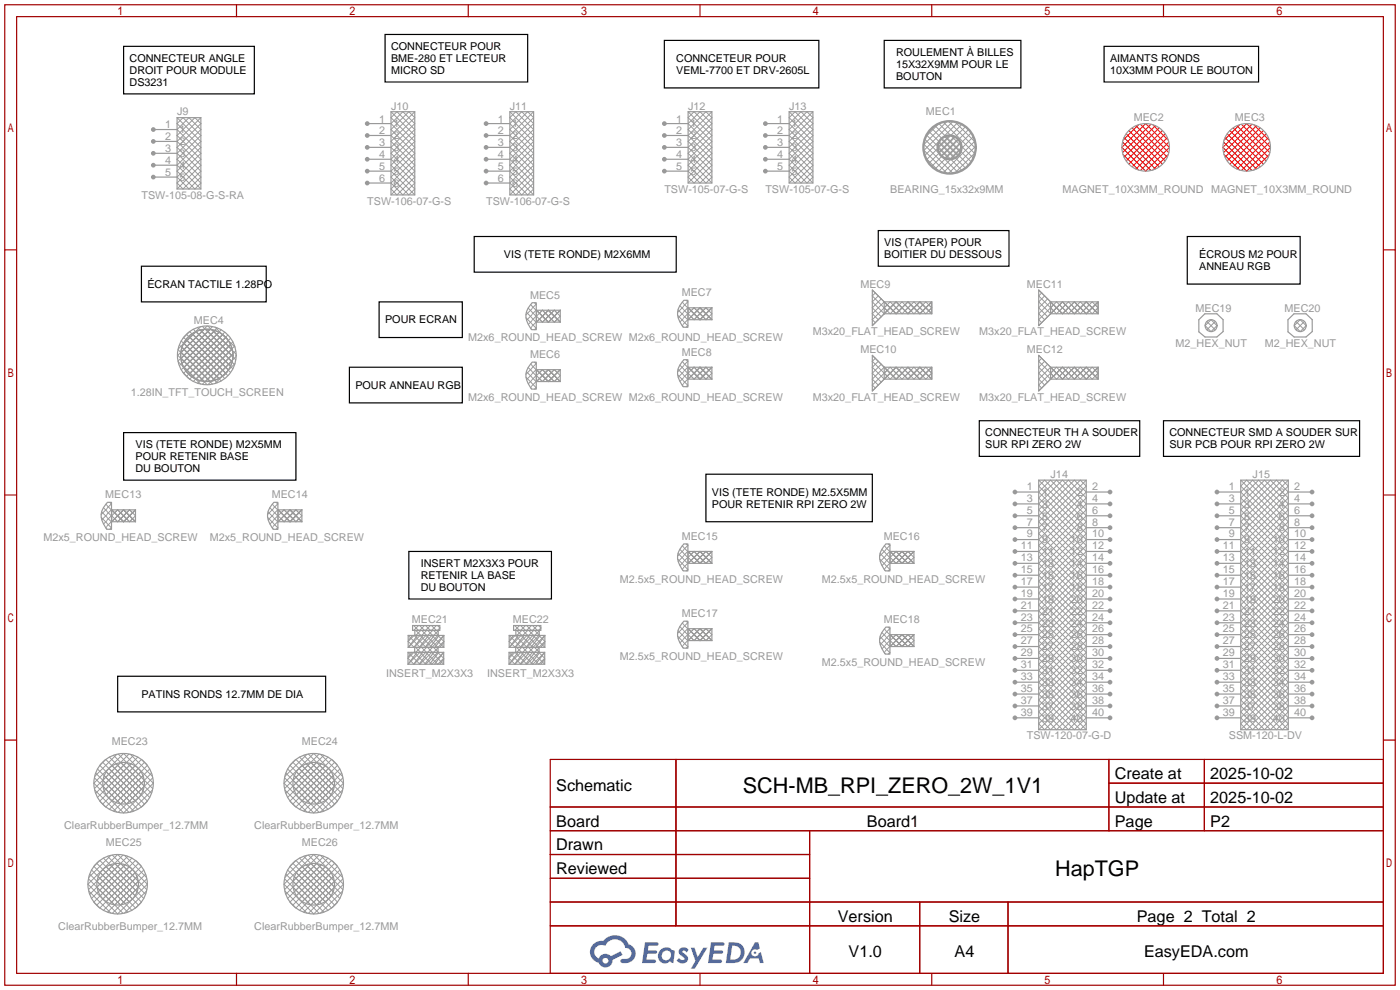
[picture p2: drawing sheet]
<svg xmlns="http://www.w3.org/2000/svg" width="299mm" height="212mm" viewBox="0 0 299 212" stroke-linecap="round" stroke-linejoin="round" font-family="sans-serif">
<g fill="#999">
<circle cx="32.8" cy="27.7" r=".51"/>
<circle cx="32.8" cy="30.2" r=".51"/>
<circle cx="32.8" cy="32.8" r=".51"/>
<circle cx="32.8" cy="35.3" r=".51"/>
<circle cx="32.8" cy="37.8" r=".51"/>
<circle cx="78.5" cy="26.4" r=".51"/>
<circle cx="78.5" cy="29" r=".51"/>
<circle cx="78.5" cy="31.5" r=".51"/>
<circle cx="78.5" cy="36.6" r=".51"/>
<circle cx="78.5" cy="34" r=".51"/>
<circle cx="78.5" cy="39.1" r=".51"/>
<circle cx="103.9" cy="26.4" r=".51"/>
<circle cx="103.9" cy="29" r=".51"/>
<circle cx="103.9" cy="31.5" r=".51"/>
<circle cx="103.9" cy="36.6" r=".51"/>
<circle cx="103.9" cy="34" r=".51"/>
<circle cx="103.9" cy="39.1" r=".51"/>
<circle cx="142" cy="26.4" r=".51"/>
<circle cx="142" cy="29" r=".51"/>
<circle cx="142" cy="31.5" r=".51"/>
<circle cx="142" cy="36.6" r=".51"/>
<circle cx="142" cy="34" r=".51"/>
<circle cx="163.6" cy="26.4" r=".51"/>
<circle cx="163.6" cy="29" r=".51"/>
<circle cx="163.6" cy="31.5" r=".51"/>
<circle cx="163.6" cy="36.6" r=".51"/>
<circle cx="163.6" cy="34" r=".51"/>
<circle cx="216.9" cy="105.2" r=".51"/>
<circle cx="237.2" cy="105.2" r=".51"/>
<circle cx="216.9" cy="107.7" r=".51"/>
<circle cx="237.2" cy="107.7" r=".51"/>
<circle cx="216.9" cy="110.2" r=".51"/>
<circle cx="237.2" cy="110.2" r=".51"/>
<circle cx="216.9" cy="112.8" r=".51"/>
<circle cx="237.2" cy="112.8" r=".51"/>
<circle cx="216.9" cy="115.3" r=".51"/>
<circle cx="237.2" cy="115.3" r=".51"/>
<circle cx="216.9" cy="117.9" r=".51"/>
<circle cx="237.2" cy="117.9" r=".51"/>
<circle cx="216.9" cy="120.4" r=".51"/>
<circle cx="237.2" cy="120.4" r=".51"/>
<circle cx="216.9" cy="122.9" r=".51"/>
<circle cx="237.2" cy="122.9" r=".51"/>
<circle cx="216.9" cy="125.5" r=".51"/>
<circle cx="237.2" cy="125.5" r=".51"/>
<circle cx="216.9" cy="128" r=".51"/>
<circle cx="237.2" cy="128" r=".51"/>
<circle cx="216.9" cy="130.6" r=".51"/>
<circle cx="237.2" cy="130.6" r=".51"/>
<circle cx="216.9" cy="133.1" r=".51"/>
<circle cx="237.2" cy="133.1" r=".51"/>
<circle cx="216.9" cy="135.6" r=".51"/>
<circle cx="237.2" cy="135.6" r=".51"/>
<circle cx="216.9" cy="138.2" r=".51"/>
<circle cx="237.2" cy="138.2" r=".51"/>
<circle cx="216.9" cy="140.7" r=".51"/>
<circle cx="237.2" cy="140.7" r=".51"/>
<circle cx="216.9" cy="143.3" r=".51"/>
<circle cx="237.2" cy="143.3" r=".51"/>
<circle cx="216.9" cy="145.8" r=".51"/>
<circle cx="237.2" cy="145.8" r=".51"/>
<circle cx="216.9" cy="148.3" r=".51"/>
<circle cx="237.2" cy="148.3" r=".51"/>
<circle cx="216.9" cy="150.9" r=".51"/>
<circle cx="237.2" cy="150.9" r=".51"/>
<circle cx="216.9" cy="153.4" r=".51"/>
<circle cx="237.2" cy="153.4" r=".51"/>
<circle cx="260.1" cy="105.2" r=".51"/>
<circle cx="280.4" cy="105.2" r=".51"/>
<circle cx="260.1" cy="107.7" r=".51"/>
<circle cx="280.4" cy="107.7" r=".51"/>
<circle cx="260.1" cy="110.2" r=".51"/>
<circle cx="280.4" cy="110.2" r=".51"/>
<circle cx="260.1" cy="112.8" r=".51"/>
<circle cx="280.4" cy="112.8" r=".51"/>
<circle cx="260.1" cy="115.3" r=".51"/>
<circle cx="280.4" cy="115.3" r=".51"/>
<circle cx="260.1" cy="117.9" r=".51"/>
<circle cx="280.4" cy="117.9" r=".51"/>
<circle cx="260.1" cy="120.4" r=".51"/>
<circle cx="280.4" cy="120.4" r=".51"/>
<circle cx="260.1" cy="122.9" r=".51"/>
<circle cx="280.4" cy="122.9" r=".51"/>
<circle cx="260.1" cy="125.5" r=".51"/>
<circle cx="280.4" cy="125.5" r=".51"/>
<circle cx="260.1" cy="128" r=".51"/>
<circle cx="280.4" cy="128" r=".51"/>
<circle cx="260.1" cy="130.6" r=".51"/>
<circle cx="280.4" cy="130.6" r=".51"/>
<circle cx="260.1" cy="133.1" r=".51"/>
<circle cx="280.4" cy="133.1" r=".51"/>
<circle cx="260.1" cy="135.6" r=".51"/>
<circle cx="280.4" cy="135.6" r=".51"/>
<circle cx="260.1" cy="138.2" r=".51"/>
<circle cx="280.4" cy="138.2" r=".51"/>
<circle cx="260.1" cy="140.7" r=".51"/>
<circle cx="280.4" cy="140.7" r=".51"/>
<circle cx="260.1" cy="143.3" r=".51"/>
<circle cx="280.4" cy="143.3" r=".51"/>
<circle cx="260.1" cy="145.8" r=".51"/>
<circle cx="280.4" cy="145.8" r=".51"/>
<circle cx="260.1" cy="148.3" r=".51"/>
<circle cx="280.4" cy="148.3" r=".51"/>
<circle cx="260.1" cy="150.9" r=".51"/>
<circle cx="280.4" cy="150.9" r=".51"/>
<circle cx="260.1" cy="153.4" r=".51"/>
<circle cx="280.4" cy="153.4" r=".51"/>
</g>
<g fill="none" stroke="#a10000" stroke-width=".25">
<path d="M1 1h297.2v209.6h-297.2zM3.6 3.6h292.1v204.4h-292.1zM50.5 1v2.6M100.1 1v2.6M149.6 1v2.6M199.1 1v2.6M248.7 1v2.6M1 53.4h2.6M295.7 53.4h2.5M1 105.8h2.6M295.7 105.8h2.5M1 158.2h2.6"/>
<path d="M295.7 158.2h2.5M117.6 162.3h178.1v45.7h-178.1zM117.6 172.5h178.1M117.6 177.5h178.1M144.5 162.3v35.6M173 177.5v30.5M237 162.3v15.2M237 167.4h58.7M257.4 162.3v15.2M117.6 182.6h55.4M117.6 192.8h178.1M117.6 187.7h55.4"/>
<path d="M117.6 197.9h178.1M196.6 192.8v15.2M215.4 192.8v15.2M50.5 208v2.6M100.1 208v2.6M149.6 208v2.6M199.1 208v2.6M248.7 208v2.6"/>
</g>
<g fill="#5487ff">
<path d="M145.3 202.7a1.3 1.3 0 0 1 1.9 .3l-.4 .6a.54 .54 0 0 0-.9-.2l.1 .2a1.34 1.34 0 0 1 .9 1.8 1.47 1.47 0 0 1-2.3-.1l.5-.6 .8 .5a.31 .31 0 0 0 .4-.3 .31 .31 0 0 0-.3-.4 1.12 1.12 0 0 1-.7-1.8z"/>
<path d="M147.6 202.5h.9l.6 2 1.2-2h.9l-2.7 4.6h-.9l1-1.7z"/>
<path d="M137.8 201.4h1.7a1.31 1.31 0 0 1 1.2 .2 .4 .4 0 0 1-.3 .5l-1.8 .1-.1 .9h1.6a.4 .4 0 0 1 .4 .4 .4 .4 0 0 1-.5 .4h-1.6l-.2 1.2h1.4a.46 .46 0 0 1 .5 0 .46 .46 0 0 1 .1 .5l-.4 .2h-2.6z"/>
<path d="M151.9 201.4h1.7a1.32 1.32 0 0 1 1.2 .2 .39 .39 0 0 1-.3 .5l-1.8 .1-.1 .9h1.6a.4 .4 0 0 1 .4 .4 .4 .4 0 0 1-.4 .4h-1.7l-.2 1.2h1.4a.46 .46 0 0 1 .5 0 .46 .46 0 0 1 .1 .5l-.4 .2h-2.6z"/>
<path d="M161.3 201.4h.8l.3 1.3-.6 .4a.75 .75 0 0 0-1.1 .3 .75 .75 0 0 0 .5 1 .75 .75 0 0 0 .9-.7l.5-.2 .6 2.3h-.8l-.3-.9h-1.8l-.5 .9h-1z"/>
<path d="M155.7 201.4l-.6 4.4h1.5a2.27 2.27 0 0 0 2.6-2.2 2.27 2.27 0 0 0-2.7-2.2zM156.5 202.1a1.5 1.5 0 0 1 1.8 1.6 1.5 1.5 0 0 1-1.9 1.4h-.3z"/>
<path d="M141.2 203a1.6 1.6 0 0 0-.3 2.3 1.6 1.6 0 0 0 2.3 .2l.7 .3 .3-2.4-.1-.3-.5-.1a1.58 1.58 0 0 0-2.4 0zM141.8 203.5a.98 .98 0 0 1 1.6 .4 .98 .98 0 0 1-1.1 1.3 .94 .94 0 0 1-.9-.7 .94 .94 0 0 1 .4-1z"/>
<path d="M126.8 201.8a2.37 2.37 0 0 0 1.1 4 1.54 1.54 0 0 0 1.8 1 1.54 1.54 0 0 0 1.2-1.6l2.2-1.1-.5-.8-2 1a1.57 1.57 0 0 0-2.7 .5 1.5 1.5 0 0 1-.7-2.1 1.5 1.5 0 0 1 2.2-.5 2.23 2.23 0 0 1 2.3-1.4 2.23 2.23 0 0 1 2 1.8 1.16 1.16 0 0 1 1.2 1.1 1.16 1.16 0 0 1-1.1 1.2h-.7a.47 .47 0 0 0-.5 .4 .47 .47 0 0 0 .4 .5 2.17 2.17 0 0 0 2.5-.9 2.17 2.17 0 0 0-.3-2.7l-.8-.4a3.2 3.2 0 0 0-5.5-.7l-1.1 .1zM128.8 205.3a.6 .6 0 0 1 1.2 0 .6 .6 0 0 1-1.2 0z"/>
<circle cx="161.4" cy="203.6" r=".28"/>
</g>
<g fill="none" stroke="#000" stroke-width=".25">
<path d="M26.4 9.9h28v10.2h-28zM82.3 7.4h30.5v10.1h-30.5zM142 8.6h33v10.2h-33zM189 8.6h29.2v10.2h-29.2zM236 9.9h33v7.6h-33zM30.2 56.9h26.7v7.6h-26.7zM101.3 50.5h43.2v7.7h-43.2zM187.7 49.3h27.9v7.6h-27.9zM253.7 50.5h24.2v10.2h-24.2zM74.7 78.5h24.1v7.6h-24.1zM81 64.5h17.8v7.6h-17.8zM26.4 92.5h36.8v10.1h-36.8z"/>
<path d="M209.3 89.9h34.3v7.6h-34.3zM248.7 89.9h41.9v7.6h-41.9zM87.4 117.9h30.5v10.1h-30.5zM150.9 101.3h35.5v10.2h-35.5zM25.1 144.5h44.5v7.6h-44.5z"/>
</g>
<g fill="none" stroke="#999" stroke-width=".21">
<path d="M37.8 26.4l1.3-1.3 3.8 3.9-5.1 5 5.1 5.1-1.2 1.3-3.9-3.8 5.1-5.1zM37.8 27.7l2.6-2.6 2.5 2.6-5.1 5.1 5.1 5-2.5 2.6-2.6-2.6 5.1-5zM37.8 29l3.9-3.9 1.2 1.3-5.1 5.1 5.1 5.1-3.8 3.8-1.3-1.3 5.1-5.1zM37.8 25.1l5.1 5.1-5.1 5.1 5.1 5.1M42.9 25.1l-5.1 5.1 5.1 5.1-5.1 5.1M83.6 23.9l5 5.1-5 5 5 5.1-2.5 2.6-2.5-2.6 5-5.1-5-5 5-5.1M84.8 23.9l-1.2 1.2 5 5.1-5 5.1 5 5.1-1.2 1.3-3.8-3.9 5-5-5-5.1 3.8-3.8 1.2 1.2-5 5.1 5 5.1-5 5.1 1.2 1.3 3.8-3.9-5-5 5-5.1zM109 23.9l5 5.1-5 5 5 5.1-2.5 2.6-2.5-2.6 5-5.1-5-5 5-5.1M110.2 23.9l-1.2 1.2 5 5.1-5 5.1 5 5.1-1.2 1.3-3.8-3.9 5-5-5-5.1 3.8-3.8 1.2 1.2-5 5.1 5 5.1-5 5.1 1.2 1.3 3.8-3.9-5-5 5-5.1zM147.1 27.7l3.8-3.8 1.2 1.2-5 5.1 5 5.1-3.8 3.8-1.2-1.3 5-5zM147.1 23.9l5 5.1-5 5 5 5.1M148.3 23.9l3.8 3.8-5 5.1 5 5-1.2 1.3-3.8-3.8 5-5.1-5-5.1z"/>
<path d="M149.6 23.9l2.5 2.5-5 5.1 5 5.1-2.5 2.5-2.5-2.5 5-5.1-5-5.1zM152.1 23.9l-5 5.1 5 5-5 5.1M168.7 26.4l2.5-2.5 2.5 2.5-5 5.1 5 5.1-2.5 2.5-2.5-2.5 5-5.1zM168.7 27.7l3.8-3.8 1.2 1.2-5 5.1 5 5.1-3.8 3.8-1.2-1.3 5-5zM168.7 23.9l5 5.1-5 5 5 5.1M169.9 23.9l3.8 3.8-5 5.1 5 5-1.2 1.3-3.8-3.8 5-5.1-5-5.1zM173.7 23.9l-5 5.1 5 5-5 5.1M197.4 32l5 5.1M197.4 30.8l6.3 6.2M197.6 29.7l7.1 7.1M197.8 33.7l2.9 2.9M198 28.9l7.6 7.5"/>
<path d="M198.5 28.1l7.9 7.8M199.1 27.4l7.9 7.9M199.8 26.9l7.8 7.7M200.6 30.5l3.4 3.3M200.6 26.4l7.4 7.4M200.7 26.4l-2.9 2.8M201.2 29.7l3.5 3.6M201.6 26.1l6.8 6.8M201.9 29.2l3.4 3.3M202.4 25.9l-5 5.1M202.7 25.9l5.8 5.8M202.9 29l-2.5 2.5 2.5 2.5 2.6-2.5"/>
<path d="M203.7 26l-6.3 6.2M204 29.2l-3.4 3.3M204.1 26l4.3 4.4M204.7 26.2l-7.1 7M204.7 29.7l-3.5 3.6M205.3 30.5l-3.4 3.3M205.6 26.6l-7.6 7.5M206.4 27.1l-7.9 7.8M206.5 27.2l.7 .7M207 27.7l-7.9 7.9M207.2 35.1l-.7 .7M207.6 28.4l-7.8 7.7"/>
<path d="M208 29.2l-7.4 7.4M208.4 30.1l-6.8 6.8M208.4 32.6l-4.3 4.4M208.5 31.2l-5.8 5.9M83.6 41.7l5-5.1-5-5.1 5-5.1-2.5-2.5-2.5 2.5 5 5.1-5 5.1 5 5.1M109 41.7l5-5.1-5-5.1 5-5.1-2.5-2.5-2.5 2.5 5 5.1-5 5.1 5 5.1M37.9 75.9l6.4 6.3M38 74.7l7.4 7.4M38.1 77.3l4.8 4.8M38.3 73.7l8.1 8.1M38.6 76.5l5.1 5M38.7 75.2l6.2 6.3"/>
<path d="M38.7 72.9l8.6 8.5M38.9 74.2l7 7.1M39.1 79.5l1.5 1.6M39.1 78.2l2.8 2.9M39.2 72.1l8.8 8.8M39.3 73.3l7.5 7.6M39.8 72.5l7.8 7.9M39.8 71.4l8.9 8.9M40.4 71.9l7.9 7.9M40.5 70.9l8.8 8.7M40.6 70.8l-1.5 1.6M41.1 71.3l7.7 7.8"/>
<path d="M41.3 70.4l8.5 8.4M41.9 70.9l7.4 7.3M41.9 70.8l-2.8 2.9M42.2 70l7.9 7.9M42.8 70.5l6.8 6.8M42.9 69.8l-4.8 4.8M43.2 69.7l7.2 7.2M43.7 70.4l-5.1 5M43.9 70.4l5.9 5.8M44.3 69.7l-6.4 6.3M44.4 69.7l6.1 6M44.9 70.4l-6.2 6.3"/>
<path d="M45.3 70.5l4.4 4.3M45.4 69.8l-7.4 7.4M45.9 70.6l-7 7.1M46 69.9l4.2 4.3M46.4 70.1l-8.1 8.1M46.8 71l-7.5 7.6M47.3 70.5l-8.6 8.5M47.6 71.5l-7.8 7.9M47.8 71.7l.7 .6M48 71l-8.8 8.8M48.3 72.1l-7.9 7.9M48.5 79.5l-.7 .7"/>
<path d="M48.7 71.6l-8.9 8.9M48.8 72.8l-7.7 7.8M49.3 72.3l-8.8 8.7M49.3 73.6l-7.4 7.4M49.6 74.6l-6.8 6.8M49.7 77.1l-4.4 4.3M49.8 73.1l-8.5 8.4M49.8 75.7l-5.9 5.8M50.1 74l-7.9 7.9M50.2 77.7l-4.2 4.3M50.4 75l-7.2 7.1M50.5 76.2l-6.1 6"/>
<path d="M112.4 67.9l1.2 1.2M112.5 66.7l1.1 1.2M112.5 79.4l1.1 1.2M112.9 65.8l.8 .8M112.9 78.5l.8 .8M113.4 65.1l.3 .3M113.4 77.8l.3 .3M113.5 70.2l.1 .2M113.6 69.9l-.2 .2M113.6 68.6l-.7 .7M113.7 67.3l-1.2 1.1M113.7 69.2l.9 1"/>
<path d="M113.7 66l-1.3 1.3M113.7 78.7l-1.3 1.3M113.7 68l.9 .9M113.7 66.7l.9 .9M113.7 79.4l.9 .9M113.7 65.5l.9 .9M113.7 78.2l.9 .9M114.2 64.7l.4 .4M114.2 77.4l.4 .4M114.6 65l-.9 .9M114.6 66.3l-.9 .9M114.6 67.5l-.9 1"/>
<path d="M114.6 68.8l-.9 1M114.6 70.1l-.4 .4M114.6 77.7l-.9 .9M114.6 79l-.9 .9M114.7 67.6l1.2 1.2 2.6-2.5 1.2 1.3-1.2 1.2-2.6-2.5zM114.7 68.8l2.5-2.5 2.5 2.5M114.7 66.3l2.5 2.5M114.7 79l2.5 2.5 2.5-2.5M115.9 67.6l1.3 1.2M119.7 66.3l-2.5 2.5M144.8 67.4l1.2 1.2M144.9 66.2l1.1 1.2"/>
<path d="M144.9 78.9l1.1 1.2M145.3 65.3l.8 .8M145.3 78l.8 .8M145.8 64.6l.3 .3M145.8 77.3l.3 .3M145.9 69.7l.1 .2M146 69.4l-.2 .2M146 68.1l-.7 .7M146.1 66.8l-1.2 1.1M146.1 79.5l-1.2 1.1M146.1 68.7l.9 .9M146.1 65.5l-1.3 1.3"/>
<path d="M146.1 78.2l-1.3 1.3M146.1 67.4l.9 1M146.1 66.2l.9 .9M146.1 78.9l.9 .9M146.1 64.9l.9 .9M146.1 77.6l.9 .9M146.6 64.2l.4 .4M146.6 76.9l.4 .4M147 64.5l-.9 .9M147 67l-.9 1M147 68.3l-.9 .9M147 69.6l-.4 .3"/>
<path d="M147 77.2l-.9 .9M147 78.5l-.9 .9M147 79.7l-.9 1M147.1 79.8l1.2 1.2 2.6-2.5 1.2 1.3-1.2 1.2-2.6-2.5zM147.1 68.3l2.5-2.5 2.5 2.5M147.1 78.5l2.5 2.5 2.5-2.5M148.3 65.8l-1.2 1.3 1.2 1.2 2.6-2.5 1.2 1.3-1.2 1.2zM152.1 65.8l-2.5 2.5-2.5-2.5-1 .9M186.4 62l5.1 5.1 2.6-2.6 2.5 2.6M186.4 75.9l5.1 5.1 2.6-2.5 2.5 2.5 2.5-2.5M187.1 62.6l-.7 .6 3.8 3.9 2.6-2.6 2.5 2.6 2.6-2.6 1.2 1.3-1.2 1.3-2.6-2.6-2.5 2.6-2.6-2.6-3.8 3.8 .7 .7M187.1 76.6l-.7 .6 3.8 3.8 2.6-2.5 2.5 2.5 2.6-2.5 1.2 1.3-1.2 1.2-2.6-2.5-2.5 2.5-2.6-2.5-3.8 3.8 .7 .6"/>
<path d="M187.7 77.2l-1.3 1.3 2.6 2.5M187.7 63.2l-1.3 1.3 2.6 2.6M188.3 63.9l-1.9 1.9 1.9 1.9M188.3 77.9l-1.9 1.9 1.9 1.9M189 64.5l-2.6 2.6 1.3 1.2M189 78.5l-2.6 2.5 1.3 1.3M195.3 65.8l1.3 1.3M199.1 67.1l-2.5-2.6-2.5 2.6-2.6-2.6-5.1 5.1M199.1 64.5l-2.5 2.6M222 62l5.1 5.1 2.5-2.6 2.6 2.6 2.5-2.6M222 75.9l5.1 5.1 2.5-2.5 2.6 2.5 2.5-2.5M222.6 62.6l-.6 .6 3.8 3.9 2.5-2.6 2.6 2.6 2.5-2.6 1.3 1.3-1.3 1.3-2.5-2.6-2.6 2.6-2.5-2.6-3.8 3.8 .6 .7"/>
<path d="M222.6 76.6l-.6 .6 3.8 3.8 2.5-2.5 2.6 2.5 2.5-2.5 1.3 1.3-1.3 1.2-2.5-2.5-2.6 2.5-2.5-2.5-3.8 3.8 .6 .6M223.3 77.2l-1.3 1.3 2.5 2.5M223.3 63.2l-1.3 1.3 2.5 2.6M223.9 63.9l-1.9 1.9 1.9 1.9M223.9 77.9l-1.9 1.9 1.9 1.9M224.5 64.5l-2.5 2.6 1.3 1.2M224.5 78.5l-2.5 2.5 1.3 1.3M234.7 67.1l-2.5-2.6-2.6 2.6-2.5-2.6-5.1 5.1M257.6 69.6l1.2-1.3 1.3 1.3M257.9 68.7l1.8 1.8M259.7 68.7l-1.8 1.8M260.1 69.6l-1.3 1.3-1.2-1.3"/>
<path d="M276.6 69.6l1.3-1.3 1.3 1.3M277 68.7l1.8 1.8M278.8 68.7l-1.8 1.8M279.2 69.6l-1.3 1.3-1.3-1.3M112.4 80.6l1.2 1.2M113.5 82.9l.1 .2M113.6 82.6l-.2 .2M113.6 81.3l-.7 .7M113.7 80l-1.2 1.1M113.7 81.9l.9 1M113.7 80.7l.9 .9M114.6 80.2l-.9 1"/>
<path d="M114.6 81.5l-.9 1M114.6 82.8l-.4 .4M114.7 80.3l1.2-1.3 2.6 2.5 1.2-1.2-1.2-1.3-2.6 2.5zM114.7 81.5l2.5-2.5 2.5 2.5M144.8 80.1l1.2 1.2M145.9 82.4l.1 .2M146 82.1l-.2 .2M146 80.8l-.7 .7M146.1 81.4l.9 .9M146.1 80.1l.9 1M147 82.3l-.4 .3M152.1 81l-2.5-2.5-3.5 3.4"/>
<path d="M199.1 81l-2.5-2.5-2.5 2.5-2.6-2.5-5.1 5.1M234.7 81l-2.5-2.5-2.6 2.5-2.5-2.5-5.1 5.1M21.6 110.6l1.2 1.2M21.7 109.4l1.2 1.1M22.1 108.5l.8 .8M22.6 107.8l.3 .2M22.7 112.9l.1 .1M22.8 112.6l-.2 .2M22.8 111.3l-.7 .7M22.9 110l-1.1 1.1M22.9 111.9l.9 .9M22.9 108.7l-1.3 1.3"/>
<path d="M22.9 110.6l.9 1M22.9 109.4l.9 .9M22.9 108.1l.9 .9M23.4 107.4l.4 .3M23.8 107.7l-.9 .9M23.8 108.9l-.9 .9M23.8 110.2l-.9 .9M23.8 111.5l-.9 .9M23.8 112.7l-.4 .4M23.9 109l2.5 2.5 2.6-2.5M23.9 111.5l2.5-2.5 2.6 2.5M25.1 109l-1.2 1.2 1.2 1.3 2.6-2.5 1.3 1.2-1.3 1.3z"/>
<path d="M57.2 110.6l1.2 1.2M57.3 109.4l1.1 1.1M57.7 108.5l.7 .8M58.2 107.8l.3 .2M58.2 112.9l.2 .1M58.4 112.6l-.2 .2M58.4 111.3l-.7 .7M58.4 110l-1.1 1.1M58.4 111.9l1 .9M58.5 108.7l-1.3 1.3M58.5 110.6l.9 1M58.5 109.4l.9 .9"/>
<path d="M58.5 108.1l.9 .9M59 107.4l.4 .3M59.4 107.7l-.9 .9M59.4 110.2l-.9 .9M59.4 111.5l-1 .9M59.4 112.7l-.4 .4M59.4 110.2l1.3-1.2 2.5 2.5 1.3-1.3-1.3-1.2-2.5 2.5zM59.4 111.5l2.6-2.5 2.5 2.5M64.5 109l-2.5 2.5-2.6-2.5-.9 .8M144.8 119.5l1.2 1.2M144.9 118.3l1.1 1.1M145.3 117.4l.8 .8"/>
<path d="M145.8 116.7l.3 .2M146.1 118.9l-1.2 1.1M146.1 117.6l-1.3 1.3M146.1 119.5l.9 .9M146.1 118.3l.9 .9M146.1 117l.9 .9M146.6 116.3l.4 .3M147 116.6l-.9 .9M147 117.8l-.9 .9M147 119.1l-.9 .9M147.1 119.1l1.2-1.2 2.6 2.5 1.2-1.3-1.2-1.2-2.6 2.5M147.1 117.9l2.5 2.5 2.5-2.5"/>
<path d="M147.1 119.1l1.2 1.3M150.2 118.5l-1.9 1.9M188 119.5l1.2 1.2M188.1 118.3l1.1 1.1M188.5 117.4l.8 .8M189 116.7l.3 .2M189.2 118.9l-1.1 1.1M189.3 117.6l-1.3 1.3M189.3 119.5l.9 .9M189.3 118.3l.9 .9M189.3 117l.9 .9M189.8 116.3l.4 .3"/>
<path d="M190.2 116.6l-.9 .9M190.2 117.8l-.9 .9M190.2 119.1l-.9 .9M190.2 117.9l2.6 2.5 2.5-2.5M191.5 117.9l-1.3 1.2 1.3 1.3 2.6-2.5 1.2 1.2-1.2 1.3zM222 102.6l10.2 10.2-10.2 10.1 10.2 10.2-10.2 10.2 10.2 10.1-2.6 2.6-7.6-7.7 10.2-10.1-10.2-10.2 10.2-10.1-10.2-10.2 5.1-5.1 5.1 5.1-10.2 10.2 10.2 10.1-10.2 10.2 10.2 10.1-7.7 7.7-2.5-2.6 10.2-10.1-10.2-10.2 10.2-10.2-10.2-10.1 10.2-10.2M223.3 102.6l-1.3 1.3 10.2 10.1-10.2 10.2 10.2 10.2-10.2 10.1 10.2 10.2-1.3 1.3-8.9-8.9 10.2-10.2-10.2-10.2 10.2-10.1-10.2-10.2 3.8-3.8 6.4 6.4-10.2 10.1 10.2 10.2-10.2 10.1 10.2 10.2-6.4 6.4-3.8-3.9 10.2-10.1-10.2-10.2 10.2-10.1-10.2-10.2 8.9-8.9 1.3 1.3-10.2 10.1 10.2 10.2-10.2 10.2 10.2 10.1-10.2 10.2 1.3 1.3 8.9-8.9-10.2-10.2 10.2-10.2-10.2-10.1 10.2-10.2-3.9-3.8-6.3 6.4 10.2 10.1-10.2 10.2 10.2 10.1-10.2 10.2 6.3 6.4 3.9-3.9-10.2-10.1 10.2-10.2-10.2-10.1 10.2-10.2zM265.2 103.9l1.2-1.3 8.9 8.9-10.1 10.2 10.1 10.1-10.1 10.2 10.1 10.1-3.8 3.9-6.3-6.4 10.1-10.2-10.1-10.1 10.1-10.2-10.1-10.1 6.3-6.4 3.8 3.8-10.1 10.2 10.1 10.1-10.1 10.2 10.1 10.2-8.9 8.9-1.2-1.3 10.1-10.2-10.1-10.1 10.1-10.2-10.1-10.2 10.1-10.1-1.2-1.3-8.9 8.9 10.1 10.2-10.1 10.1 10.1 10.2-10.1 10.1 3.8 3.9 6.3-6.4-10.1-10.2 10.1-10.1-10.1-10.2 10.1-10.1-6.3-6.4-3.8 3.8 10.1 10.2-10.1 10.1 10.1 10.2-10.1 10.2 8.9 8.9 1.2-1.3-10.1-10.2 10.1-10.1-10.1-10.2 10.1-10.2zM265.2 102.6l10.1 10.2-10.1 10.1 10.1 10.2-10.1 10.2 10.1 10.1-2.5 2.6-7.6-7.7 10.1-10.1-10.1-10.2 10.1-10.1-10.1-10.2 5.1-5.1 5 5.1-10.1 10.2 10.1 10.1-10.1 10.2 10.1 10.1-7.6 7.7-2.5-2.6 10.1-10.1-10.1-10.2 10.1-10.2-10.1-10.1 10.1-10.2M87.2 139.4l2.5 2.6 2.6-2.6 2.5 2.6M87.2 135.8l2.6 2.6 2.5-2.6 2.6 2.6M88.4 133.7l1 1"/>
<path d="M88.5 135.8l2.5 2.6 2.6-2.6 1.3 1.3-1.3 1.3-2.6-2.6-2.5 2.6-1.3-1.3zM88.8 138.4l1.1 1M88.9 134.7l1 1.1M89.4 133.7l-1 1M89.7 133.7l1 1M89.9 138.4l-1.1 1M89.9 134.7l-1 1.1M90.1 138.4l1.1 1M90.1 134.7l1.1 1.1M90.7 133.7l-1 1M91 133.7l1 1M91.2 138.4l-1.1 1"/>
<path d="M91.2 134.7l-1.1 1.1M91.4 138.4l1 1M91.4 134.7l1.1 1.1M92 133.7l-1 1M92.2 133.7l1.1 1M92.4 138.4l-1 1M92.5 134.7l-1.1 1.1M92.6 138.4l1 .9M92.7 134.7l1 1M93.3 133.7l-1.1 1M93.5 133.7l.5 .5-.5 .5M93.6 138.5l-1 .9"/>
<path d="M93.7 134.8l-1 1M94.8 139.4l-2.5 2.6-2.6-2.6-2.5 2.6M94.9 135.8l-2.6 2.6-2.5-2.6-2.6 2.6M108.8 139.4l2.5 2.6 2.6-2.6 2.5 2.6M108.8 135.8l2.6 2.6 2.5-2.6 2.5 2.6M110 133.7l1 1M110.1 135.8l2.5 2.6 2.6-2.6 1.2 1.3-1.2 1.3-2.6-2.6-2.5 2.6-1.3-1.3zM110.4 138.4l1.1 1M110.5 134.7l1 1.1M111 133.7l-1 1M111.3 133.7l1 1M111.5 138.4l-1.1 1"/>
<path d="M111.5 134.7l-1 1.1M111.7 138.4l1.1 1M111.7 134.7l1.1 1.1M112.3 133.7l-1 1M112.5 133.7l1.1 1M112.8 138.4l-1.1 1M112.8 134.7l-1.1 1.1M113 138.4l1 1M113 134.7l1.1 1.1M113.6 133.7l-1.1 1M113.8 133.7l1 1M114 138.4l-1 1"/>
<path d="M114.1 134.7l-1.1 1.1M114.2 138.4l1 .9M114.3 134.7l.9 1M114.8 133.7l-1 1M115.1 133.7l.5 .5-.5 .5M115.2 138.5l-1 .9M115.2 134.8l-.9 1M116.4 139.4l-2.5 2.6-2.6-2.6-2.5 2.6M116.4 135.8l-2.5 2.6-2.5-2.6-2.6 2.6M144.8 136l1.2 1.2M144.9 134.8l1.1 1.1M145.3 133.9l.8 .8"/>
<path d="M145.8 133.2l.3 .2M145.9 121.8l.1 .1M145.9 138.3l.1 .1M146 121.5l-.2 .2M146 138l-.2 .2M146 120.2l-.7 .7M146 136.7l-.7 .7M146.1 135.4l-1.2 1.1M146.1 120.8l.9 .9M146.1 137.3l.9 .9M146.1 134.1l-1.3 1.3M146.1 136l.9 1"/>
<path d="M146.1 134.8l.9 .9M146.1 133.5l.9 .9M146.6 132.8l.4 .3M147 121.6l-.4 .4M147 133.1l-.9 .9M147 134.3l-.9 .9M147 135.6l-.9 .9M147 138.1l-.4 .4M147.1 135.6l1.2-1.2 2.6 2.5 1.2-1.3-1.2-1.2-2.6 2.5zM147.1 134.4l2.5 2.5 2.5-2.5M152.1 120.4l-2.5-2.5-3.5 3.4M152.1 136.9l-2.5-2.5-3.5 3.4"/>
<path d="M188 137.3l1.2 1.2M188.1 136.1l1.1 1.1M188.5 135.2l.8 .8M189 134.4l.3 .3M189 121.8l.2 .1M189 139.6l.2 .1M189.2 121.5l-.2 .2M189.2 139.2l-.2 .3M189.2 120.2l-.7 .7M189.2 137.9l-.7 .8M189.2 136.7l-1.1 1.1M189.3 120.8l.9 .9"/>
<path d="M189.3 138.6l.9 .9M189.3 135.4l-1.3 1.2M189.3 137.3l.9 .9M189.3 136l.9 1M189.3 134.8l.9 .9M189.8 134l.4 .4M190.2 120.4l-1 .9M190.2 121.6l-.4 .4M190.2 134.3l-.9 .9M190.2 135.6l-.9 .9M190.2 136.9l-.9 .9M190.2 138.1l-1 1"/>
<path d="M190.2 139.4l-.4 .4M190.2 120.4l2.6-2.5 2.5 2.5M190.2 138.2l2.6-2.6 2.5 2.6M190.2 135.6l2.6 2.6 2.5-2.6M191.5 135.6l2.6 2.6 1.2-1.3-1.2-1.3-2.6 2.6-1.3-1.3zM87.2 140.7l1.3-1.3 2.5 2.6 2.6-2.6 1.2 1.3-1.2 1.3-2.6-2.6-2.5 2.6zM108.8 140.7l1.3-1.3 2.5 2.6 2.5-2.6 1.3 1.3-1.3 1.3-2.5-2.6-2.5 2.6zM222 156l10.2-10.2-10.2-10.2 10.2-10.1-10.2-10.2 10.2-10.1-2.6-2.6-7.6 7.6 10.2 10.2-10.2 10.2 10.2 10.1-10.2 10.2 5.1 5.1 5.1-5.1-10.2-10.2 10.2-10.1-10.2-10.2 10.2-10.2-7.7-7.6-2.5 2.6 10.2 10.1-10.2 10.2 10.2 10.1-10.2 10.2 10.2 10.2M265.2 156l10.1-10.2-10.1-10.2 10.1-10.1-10.1-10.2 10.1-10.1-2.5-2.6-7.6 7.6 10.1 10.2-10.1 10.2 10.1 10.1-10.1 10.2 5.1 5.1 5-5.1-10.1-10.2 10.1-10.1-10.1-10.2 10.1-10.2-7.6-7.6-2.5 2.6 10.1 10.1-10.1 10.2 10.1 10.1-10.1 10.2 10.1 10.2M20.2 166.2l7.4 7.4M20.2 168.8l4.8 4.8M20.4 165.2l8.2 8.2"/>
<path d="M20.8 164.3l8.7 8.7M21.3 163.6l1.3-1.3 8.9 8.9-1.3 1.3zM21.3 171.2l8.9-8.9 1.3 1.3-8.9 8.9zM21.9 162.9l9 9M23.4 161.8l8.6 8.6M24.3 161.4l8.1 8.1M25 161.2l-4.8 4.8M25.3 161.1l7.4 7.4M26.4 161l6.4 6.4-6.4 6.3-6.3-6.3zM27.6 161.1l-7.4 7.4M27.9 161.2l4.7 4.8M28.6 161.4l-8.2 8.1"/>
<path d="M29.5 161.8l-8.7 8.6M30.9 162.9l-9 9M32 164.3l-8.6 8.7M32.4 165.2l-8.1 8.2M32.6 168.8l-4.7 4.8M32.7 166.2l-7.4 7.4M60.7 167.4l6.4-6.4 6.3 6.4-6.3 6.3zM60.8 166.2l7.4 7.4M60.9 168.8l4.7 4.8M61.1 165.2l8.1 8.2M61.5 164.3l8.6 8.7M62 171.2l8.9-8.9 1.2 1.3-8.9 8.9z"/>
<path d="M62 163.6l1.2-1.3 8.9 8.9-1.2 1.3zM62.6 162.9l8.9 9M64 161.8l8.6 8.6M64.9 161.4l8.1 8.1M65.6 161.2l-4.7 4.8M65.9 161.1l7.4 7.4M68.2 161.1l-7.4 7.4M68.5 161.2l4.7 4.8M69.2 161.4l-8.1 8.1M70.1 161.8l-8.6 8.6M71.5 162.9l-8.9 9M72.6 164.3l-8.6 8.7"/>
<path d="M73 165.2l-8.1 8.2M73.2 168.8l-4.7 4.8M73.3 166.2l-7.4 7.4M18.9 187.8l7.4 7.4M19 190.4l4.7 4.8M19.2 186.8l8.1 8.1M19.6 185.9l8.6 8.7M20.7 184.5l8.9 9M21.3 183.9l8.9 8.9-1.2 1.3-8.9-8.9zM22.1 183.4l8.6 8.6M23 183l8.1 8.1M23.7 182.8l-4.7 4.7"/>
<path d="M24 182.7l7.4 7.4M25.1 182.6l6.4 6.4-6.4 6.3-6.3-6.3zM26.3 182.7l-7.4 7.4M26.6 182.8l4.7 4.7M27.3 183l-8.1 8.1M28.2 183.4l-8.6 8.6M29 183.9l1.2 1.3-8.9 8.9-1.2-1.3zM29.6 184.5l-8.9 9M30.7 185.9l-8.6 8.7M31.1 186.8l-8.1 8.1M31.3 190.4l-4.7 4.8M31.4 187.8l-7.4 7.4"/>
<path d="M60.7 189l6.4-6.4 6.3 6.4-6.3 6.3zM60.8 187.8l7.4 7.4M60.9 190.4l4.7 4.8M61.1 186.8l8.1 8.1M61.5 185.9l8.6 8.7M62 192.8l8.9-8.9 1.2 1.3-8.9 8.9zM62.6 184.5l8.9 9M63.2 183.9l8.9 8.9-1.2 1.3-8.9-8.9zM64 183.4l8.6 8.6M64.9 183l8.1 8.1M65.6 182.8l-4.7 4.7M65.9 182.7l7.4 7.4"/>
<path d="M68.2 182.7l-7.4 7.4M68.5 182.8l4.7 4.7M69.2 183l-8.1 8.1M70.1 183.4l-8.6 8.6M71.5 184.5l-8.9 9M72.6 185.9l-8.6 8.7M73 186.8l-8.1 8.1M73.2 190.4l-4.7 4.8M73.3 187.8l-7.4 7.4"/>
</g>
<g fill="none" stroke="#999" stroke-width=".25">
<path d="M32.8 27.7h5M32.8 30.2h5M32.8 32.8h5M32.8 35.3h5M32.8 37.8h5M37.8 25.1h5.1v15.3h-5.1zM78.5 26.4h5.1M78.5 29h5.1M78.5 31.5h5.1M78.5 36.6h5.1M78.5 34h5.1M78.5 39.1h5.1"/>
<path d="M83.6 23.9h5v17.8h-5zM103.9 26.4h5.1M103.9 29h5.1M103.9 31.5h5.1M103.9 36.6h5.1M103.9 34h5.1M103.9 39.1h5.1M109 23.9h5v17.8h-5zM142 26.4h5.1M142 29h5.1M142 31.5h5.1M142 36.6h5.1"/>
<path d="M142 34h5.1M147.1 23.9h5v15.2h-5zM163.6 26.4h5.1M163.6 29h5.1M163.6 31.5h5.1M163.6 36.6h5.1M163.6 34h5.1M168.7 23.9h5v15.2h-5zM113.7 64.8a3.6 3.6 0 0 0-.6 4.8l.5 .8M113.7 77.5a3.6 3.6 0 0 0-.6 4.8l.5 .8M113.7 64.7h.9v5.8h-1M113.7 77.4h.9v5.8h-1"/>
<path d="M114.7 66.3h5v2.5h-5zM114.7 79h5v2.5h-5zM114.7 66.3l2.5 2.5 2.5-2.5M114.7 68.8l2.5-2.5 2.5 2.5M114.7 79l2.5 2.5 2.5-2.5M146.1 64.3a3.6 3.6 0 0 0-.6 4.8l.5 .8M146.1 77a3.6 3.6 0 0 0-.6 4.8l.5 .8M146.1 64.2h.9v5.8l-.9-.1M146.1 76.9h.9v5.8l-.9-.1M147.1 65.8h5v2.5h-5zM147.1 78.5h5v2.5h-5zM147.1 65.8l2.5 2.5 2.5-2.5"/>
<path d="M147.1 68.3l2.5-2.5 2.5 2.5M147.1 78.5l2.5 2.5 2.5-2.5M186.4 62l5.1 5.1 2.6-2.6 2.5 2.6 2.5-2.6v2.6l-2.5-2.6-2.5 2.6-2.6-2.6-5.1 5.1zM186.4 75.9l5.1 5.1 2.6-2.5 2.5 2.5 2.5-2.5v2.5l-2.5-2.5-2.5 2.5-2.6-2.5-5.1 5.1zM189 64.5h10.1v2.6h-10.1zM189 78.5h10.1v2.5h-10.1zM222 62l5.1 5.1 2.5-2.6 2.6 2.6 2.5-2.6v2.6l-2.5-2.6-2.6 2.6-2.5-2.6-5.1 5.1zM222 75.9l5.1 5.1 2.5-2.5 2.6 2.5 2.5-2.5v2.5l-2.5-2.5-2.6 2.5-2.5-2.5-5.1 5.1zM224.5 64.5h10.2v2.6h-10.2zM224.5 78.5h10.2v2.5h-10.2zM256.2 68.4v2.5l1.3 1.1h2.6l1.3-1.1M257.5 67.1l-1.3 1.2"/>
<path d="M257.5 67.1h2.6l1.3 1.2M261.4 68.3v2.6M280.4 68.3l.1 2.6-1.4 1.1h-2.5l-1.3-1.1v-2.5M280.5 68.3l-1.4-1.2h-2.5l-1.3 1.2M114.7 81.5l2.5-2.5 2.5 2.5M147.1 81l2.5-2.5 2.5 2.5M22.9 107.4a3.6 3.6 0 0 0-.6 4.9l.5 .8M23 107.4h.8v5.7h-.9M23.9 109h5.1v2.5h-5.1zM23.9 109l2.5 2.5 2.6-2.5M23.9 111.5l2.5-2.5 2.6 2.5M58.5 107.4a3.6 3.6 0 0 0-.6 4.9l.5 .8"/>
<path d="M58.5 107.4h.9v5.7h-1M59.4 109h5.1v2.5h-5.1zM59.4 109l2.6 2.5 2.5-2.5M59.4 111.5l2.6-2.5 2.5 2.5M146.1 116.3a3.6 3.6 0 0 0-.6 4.9l.5 .8M146.1 116.2l.9 .1v5.7h-.9M147.1 117.9h5v2.5h-5zM147.1 117.9l2.5 2.5 2.5-2.5M189.3 116.3a3.6 3.6 0 0 0-.6 4.9l.5 .8M189.3 116.2l.9 .1v5.7h-1M190.2 117.9h5.1v2.5h-5.1zM190.2 117.9l2.6 2.5 2.5-2.5"/>
<path d="M216.9 105.2h5.1M216.9 107.7h5.1M216.9 110.2h5.1M216.9 112.8h5.1M216.9 115.3h5.1M216.9 117.9h5.1M222 102.6h10.2v53.4h-10.2zM232.2 105.2h5M232.2 107.7h5M232.2 110.2h5M232.2 112.8h5M232.2 115.3h5"/>
<path d="M232.2 117.9h5M260.1 105.2h5.1M260.1 107.7h5.1M260.1 110.2h5.1M260.1 112.8h5.1M260.1 115.3h5.1M260.1 117.9h5.1M265.2 102.6h10.1v53.4h-10.1zM275.3 105.2h5.1M275.3 107.7h5.1M275.3 110.2h5.1M275.3 112.8h5.1"/>
<path d="M275.3 115.3h5.1M275.3 117.9h5.1M87.2 139.4h7.6v2.6h-7.6zM87.2 135.8h7.7v2.5h-7.7zM88 139.4l-.8 1M88.1 135.8l-.8 1M88.2 133.7h5.8v1h-5.8zM88.6 138.4h5v1h-5zM88.7 134.7h5v1.1h-5zM89.1 139.5l-1.9 2.4M89.2 135.9l-1.9 2.4M90.3 139.5l-1.9 2.4"/>
<path d="M90.4 135.9l-1.9 2.4M91.5 139.4l-1.9 2.5M91.6 135.8l-1.9 2.5M92.7 139.4l-1.9 2.5M92.8 135.8l-1.9 2.5M93.8 139.4l-1.9 2.5M93.8 135.8l-1.9 2.5M94.8 139.4l-1.9 2.5M94.8 137.3l-.8 1M94.9 135.8l-1.9 2.5M108.8 139.4h7.6v2.6h-7.6zM108.8 135.8h7.6v2.5h-7.6z"/>
<path d="M109.6 139.4l-.8 1M109.7 135.8l-.8 1M109.8 133.7h5.8v1h-5.8zM110.2 138.4h5v1h-5zM110.3 134.7h4.9v1.1h-4.9zM110.7 139.5l-1.9 2.4M110.8 135.9l-1.9 2.4M111.9 139.5l-1.9 2.4M112 135.9l-1.9 2.4M113.1 139.4l-1.9 2.5M113.2 135.8l-1.9 2.5M114.3 139.4l-1.9 2.5"/>
<path d="M114.4 135.8l-1.9 2.5M115.4 139.4l-1.9 2.5M115.4 135.8l-1.9 2.5M116.4 139.4l-1.9 2.5M116.4 137.3l-.8 1M116.5 135.8l-1.9 2.5M146.1 132.8a3.6 3.6 0 0 0-.6 4.9l.5 .8M146.1 132.8h.9v5.7h-.9M147.1 134.4h5v2.5h-5zM147.1 120.4l2.5-2.5 2.5 2.5M147.1 134.4l2.5 2.5 2.5-2.5M147.1 136.9l2.5-2.5 2.5 2.5"/>
<path d="M189.3 134.1a3.6 3.6 0 0 0-.6 4.9l.5 .8M189.3 134h.9v5.8h-1M190.2 135.6h5.1v2.6h-5.1zM190.2 120.4l2.6-2.5 2.5 2.5M190.2 135.6l2.6 2.6 2.5-2.6M190.2 138.2l2.6-2.6 2.5 2.6M216.9 120.4h5.1M216.9 122.9h5.1M216.9 125.5h5.1M216.9 128h5.1M216.9 130.6h5.1M216.9 133.1h5.1"/>
<path d="M216.9 135.6h5.1M216.9 138.2h5.1M232.2 120.4h5M232.2 122.9h5M232.2 125.5h5M232.2 128h5M232.2 130.6h5M232.2 133.1h5M232.2 135.6h5M232.2 138.2h5M260.1 120.4h5.1M260.1 122.9h5.1"/>
<path d="M260.1 125.5h5.1M260.1 128h5.1M260.1 130.6h5.1M260.1 133.1h5.1M260.1 135.6h5.1M260.1 138.2h5.1M275.3 120.4h5.1M275.3 122.9h5.1M275.3 125.5h5.1M275.3 128h5.1M275.3 130.6h5.1M275.3 133.1h5.1"/>
<path d="M275.3 135.6h5.1M275.3 138.2h5.1M94.8 140.9l-.8 1M116.4 140.9l-.8 1M216.9 140.7h5.1M216.9 143.3h5.1M216.9 145.8h5.1M216.9 148.3h5.1M216.9 150.9h5.1M216.9 153.4h5.1M232.2 140.7h5M232.2 143.3h5"/>
<path d="M232.2 145.8h5M232.2 148.3h5M232.2 150.9h5M232.2 153.4h5M260.1 140.7h5.1M260.1 143.3h5.1M260.1 145.8h5.1M260.1 148.3h5.1M260.1 150.9h5.1M260.1 153.4h5.1M275.3 140.7h5.1M275.3 143.3h5.1"/>
<path d="M275.3 145.8h5.1M275.3 148.3h5.1M275.3 150.9h5.1M275.3 153.4h5.1"/>
<circle cx="244.9" cy="31.5" r="5.1"/>
<circle cx="266.4" cy="31.5" r="5.1"/>
<circle cx="44.2" cy="75.9" r="5.6"/>
<circle cx="44.2" cy="75.9" r="6.3"/>
<circle cx="258.8" cy="69.6" r="1.28"/>
<circle cx="277.9" cy="69.6" r="1.28"/>
<circle cx="26.4" cy="167.4" r="4.4"/>
<circle cx="26.4" cy="167.4" r="6.4"/>
<circle cx="67.1" cy="167.4" r="4.4"/>
<circle cx="67.1" cy="167.4" r="6.4"/>
<circle cx="25.1" cy="189" r="4.4"/>
<circle cx="25.1" cy="189" r="6.4"/>
<circle cx="67.1" cy="189" r="4.4"/>
<circle cx="67.1" cy="189" r="6.4"/>
</g>
<g fill="none" stroke="#999" stroke-width=".51">
<circle cx="202.9" cy="31.5" r="5.6"/>
<circle cx="202.9" cy="31.5" r="2.54"/>
</g>
<g fill="none" stroke="#f00" stroke-width=".21">
<path d="M239.8 31.5l5.1-5.1 5 5.1-5 5.1zM239.9 30.4l6.1 6M240 33l3.4 3.4M240.2 29.4l6.7 6.7M240.7 28.6l7.1 7.1M241.3 27.9l7.1 7.2M242 27.3l7 7.1M242.8 26.9l6.7 6.7M243.4 26.6l-3.4 3.4M243.7 26.5l6.1 6.1M246 26.5l-6.1 6.1M246.4 26.6l3.3 3.4"/>
<path d="M246.9 26.9l-6.7 6.7M247.8 27.3l-7.1 7.1M248.4 27.9l-7.1 7.2M249 28.6l-7 7.1M249.5 29.4l-6.7 6.7M249.7 33l-3.3 3.4M249.8 30.4l-6.1 6M261.4 31.5l5-5.1 5.1 5.1-5.1 5.1zM261.5 30.4l6.1 6M261.6 33l3.4 3.4M261.8 29.4l6.7 6.7M262.3 28.6l7 7.1"/>
<path d="M262.9 27.9l7.1 7.2M263.5 27.3l7.1 7.1M264.4 26.9l6.7 6.7M265 26.6l-3.4 3.4M265.3 26.5l6.1 6.1M267.6 26.5l-6.1 6.1M267.9 26.6l3.4 3.4M268.5 26.9l-6.7 6.7M269.3 27.3l-7 7.1M270 27.9l-7.1 7.2M270.6 28.6l-7.1 7.1M271.1 29.4l-6.7 6.7"/>
<path d="M271.3 33l-3.4 3.4M271.4 30.4l-6.1 6"/>
</g>
<g font-size="4.6">
<text x="158.8" y="169.4">SCH-MB_RPI_ZERO_2W_1V1</text>
<text x="225.5" y="187.2">HapTGP</text>
</g>
<g font-size="3.5">
<text x="238.3" y="166.5">Create at</text>
<text x="258.7" y="166.5">2025-10-02</text>
<text x="118.9" y="169.1">Schematic</text>
<text x="238.3" y="171.6">Update at</text>
<text x="258.7" y="171.6">2025-10-02</text>
<text x="118.9" y="176.7">Board</text>
<text x="185.3" y="176.7">Board1</text>
<text x="238.3" y="176.7">Page</text>
<text x="258.7" y="176.7">P2</text>
<text x="118.9" y="181.8">Drawn</text>
<text x="118.9" y="186.8">Reviewed</text>
<text x="179.1" y="197">Version</text>
<text x="202.8" y="197">Size</text>
<text x="243" y="197">Page 2 Total 2</text>
<text x="181.4" y="204.6">V1.0</text>
<text x="204" y="204.6">A4</text>
<text x="244.5" y="204.6">EasyEDA.com</text>
</g>
<g font-size="2.3">
<text x="83.6" y="10.7">CONNECTEUR POUR</text>
<text x="191.5" y="12">ROULEMENT À BILLES</text>
<text x="27.7" y="13.3">CONNECTEUR ANGLE</text>
<text x="27.7" y="15.8">DROIT POUR MODULE</text>
<text x="83.6" y="13.3">BME-280 ET LECTEUR</text>
<text x="83.6" y="15.8">MICRO SD</text>
<text x="144.5" y="13.3">CONNCETEUR POUR</text>
<text x="144.5" y="15.8">VEML-7700 ET DRV-2605L</text>
<text x="191.5" y="14.5">15X32X9MM POUR LE</text>
<text x="191.5" y="17.1">BOUTON</text>
<text x="237.2" y="13.3">AIMANTS RONDS</text>
<text x="237.2" y="15.8">10X3MM POUR LE BOUTON</text>
<text x="27.7" y="18.3">DS3231</text>
<text x="189" y="52.6">VIS (TAPER) POUR</text>
<text x="107.7" y="55.2">VIS (TETE RONDE) M2X6MM</text>
<text x="189" y="55.2">BOITIER DU DESSOUS</text>
<text x="256.3" y="55.2">ÉCROUS M2 POUR</text>
<text x="256.3" y="57.7">ANNEAU RGB</text>
<text x="31.5" y="61.5">ÉCRAN TACTILE 1.28PO</text>
<text x="82.3" y="69.1">POUR ECRAN</text>
<text x="75.9" y="83.1">POUR ANNEAU RGB</text>
<text x="29" y="95.8">VIS (TETE RONDE) M2X5MM</text>
<text x="210.6" y="93.3">CONNECTEUR TH A SOUDER</text>
<text x="210.6" y="95.8">SUR RPI ZERO 2W</text>
<text x="249.9" y="93.3">CONNECTEUR SMD A SOUDER SUR</text>
<text x="249.9" y="95.8">SUR PCB POUR RPI ZERO 2W</text>
<text x="29" y="98.3">POUR RETENIR BASE</text>
<text x="29" y="100.9">DU BOUTON</text>
<text x="152.1" y="106">VIS (TETE RONDE) M2.5X5MM</text>
<text x="152.1" y="108.5">POUR RETENIR RPI ZERO 2W</text>
<text x="89.9" y="121.2">INSERT M2X3X3 POUR</text>
<text x="89.9" y="123.7">RETENIR LA BASE</text>
<text x="89.9" y="126.3">DU BOUTON</text>
<text x="30.2" y="149.1">PATINS RONDS 12.7MM DE DIA</text>
</g>
<g font-size="2.3" fill="#999">
<text x="83.6" y="23.4">J10</text>
<text x="109" y="23.4">J11</text>
<text x="147.1" y="23.4">J12</text>
<text x="168.7" y="23.4">J13</text>
<text x="35.3" y="27.5">1</text>
<text x="35.3" y="30">2</text>
<text x="37.8" y="24.7">J9</text>
<text x="38.4" y="28.5">1</text>
<text x="81" y="26.2">1</text>
<text x="81" y="28.7">2</text>
<text x="84.1" y="27.2">1</text>
<text x="84.1" y="29.7">2</text>
<text x="106.4" y="26.2">1</text>
<text x="106.4" y="28.7">2</text>
<text x="109.5" y="27.2">1</text>
<text x="109.5" y="29.7">2</text>
<text x="144.5" y="26.2">1</text>
<text x="144.5" y="28.7">2</text>
<text x="147.6" y="27.2">1</text>
<text x="147.6" y="29.7">2</text>
<text x="166.1" y="26.2">1</text>
<text x="166.1" y="28.7">2</text>
<text x="169.2" y="27.2">1</text>
<text x="169.2" y="29.7">2</text>
<text x="197.9" y="24.7">MEC1</text>
<text x="242.3" y="26">MEC2</text>
<text x="263.9" y="26">MEC3</text>
<text x="35.3" y="32.5">3</text>
<text x="35.3" y="35.1">4</text>
<text x="38.4" y="31">2</text>
<text x="38.4" y="33.6">3</text>
<text x="81" y="31.3">3</text>
<text x="81" y="33.8">4</text>
<text x="84.1" y="32.3">3</text>
<text x="84.1" y="34.8">4</text>
<text x="106.4" y="31.3">3</text>
<text x="106.4" y="33.8">4</text>
<text x="109.5" y="32.3">3</text>
<text x="109.5" y="34.8">4</text>
<text x="144.5" y="31.3">3</text>
<text x="144.5" y="33.8">4</text>
<text x="147.6" y="32.3">3</text>
<text x="147.6" y="34.8">4</text>
<text x="166.1" y="31.3">3</text>
<text x="166.1" y="33.8">4</text>
<text x="169.2" y="32.3">3</text>
<text x="169.2" y="34.8">4</text>
<text x="35.3" y="37.6">5</text>
<text x="38.4" y="36.1">4</text>
<text x="38.4" y="38.6">5</text>
<text x="81" y="36.3">5</text>
<text x="81" y="38.9">6</text>
<text x="84.1" y="37.4">5</text>
<text x="84.1" y="39.9">6</text>
<text x="106.4" y="36.3">5</text>
<text x="106.4" y="38.9">6</text>
<text x="109.5" y="37.4">5</text>
<text x="109.5" y="39.9">6</text>
<text x="142" y="41.2">TSW-105-07-G-S</text>
<text x="144.5" y="36.3">5</text>
<text x="147.6" y="37.4">5</text>
<text x="163.6" y="41.2">TSW-105-07-G-S</text>
<text x="166.1" y="36.3">5</text>
<text x="169.2" y="37.4">5</text>
<text x="190.2" y="41.2">BEARING_15x32x9MM</text>
<text x="227.1" y="41.2">MAGNET_10X3MM_ROUND MAGNET_10X3MM_ROUND</text>
<text x="30.2" y="42.5">TSW-105-08-G-S-RA</text>
<text x="78.5" y="43.7">TSW-106-07-G-S</text>
<text x="103.9" y="43.7">TSW-106-07-G-S</text>
<text x="113.3" y="63.9">MEC5</text>
<text x="145.7" y="63.3">MEC7</text>
<text x="183.9" y="61.5">MEC9</text>
<text x="219.5" y="61.5">MEC11</text>
<text x="41.4" y="69.2">MEC4</text>
<text x="173.7" y="71.7">M3x20_FLAT_HEAD_SCREW</text>
<text x="209.3" y="71.7">M3x20_FLAT_HEAD_SCREW</text>
<text x="255.5" y="66.8">MEC19</text>
<text x="274.6" y="66.8">MEC20</text>
<text x="100.1" y="72.9">M2x6_ROUND_HEAD_SCREW M2x6_ROUND_HEAD_SCREW</text>
<text x="113.3" y="76.6">MEC6</text>
<text x="145.7" y="76">MEC8</text>
<text x="183.9" y="75.5">MEC10</text>
<text x="219.5" y="75.5">MEC12</text>
<text x="251.2" y="74.1">M2_HEX_NUT</text>
<text x="270.3" y="74.1">M2_HEX_NUT</text>
<text x="28" y="84.5">1.28IN_TFT_TOUCH_SCREEN</text>
<text x="100.1" y="85.6">M2x6_ROUND_HEAD_SCREW M2x6_ROUND_HEAD_SCREW</text>
<text x="173.7" y="85.6">M3x20_FLAT_HEAD_SCREW</text>
<text x="209.3" y="85.6">M3x20_FLAT_HEAD_SCREW</text>
<text x="22.5" y="106.5">MEC13</text>
<text x="58.1" y="106.5">MEC14</text>
<text x="219.4" y="104.7">1</text>
<text x="219.4" y="107.2">3</text>
<text x="222.8" y="106">1</text>
<text x="224.5" y="102.2">J14</text>
<text x="230.1" y="106">2</text>
<text x="233.4" y="104.7">2</text>
<text x="233.4" y="107.2">4</text>
<text x="262.6" y="104.7">1</text>
<text x="262.6" y="107.2">3</text>
<text x="265.9" y="106">1</text>
<text x="267.7" y="102.2">J15</text>
<text x="273.3" y="106">2</text>
<text x="276.6" y="104.7">2</text>
<text x="276.6" y="107.2">4</text>
<text x="219.4" y="109.8">5</text>
<text x="219.4" y="112.3">7</text>
<text x="222.8" y="108.5">3</text>
<text x="222.8" y="111">5</text>
<text x="222.8" y="113.6">7</text>
<text x="230.1" y="108.5">4</text>
<text x="230.1" y="111">6</text>
<text x="230.1" y="113.6">8</text>
<text x="233.4" y="109.8">6</text>
<text x="233.4" y="112.3">8</text>
<text x="262.6" y="109.8">5</text>
<text x="262.6" y="112.3">7</text>
<text x="265.9" y="108.5">3</text>
<text x="265.9" y="111">5</text>
<text x="265.9" y="113.6">7</text>
<text x="273.3" y="108.5">4</text>
<text x="273.3" y="111">6</text>
<text x="273.3" y="113.6">8</text>
<text x="276.6" y="109.8">6</text>
<text x="276.6" y="112.3">8</text>
<text x="9.3" y="115.6">M2x5_ROUND_HEAD_SCREW</text>
<text x="44.9" y="115.6">M2x5_ROUND_HEAD_SCREW</text>
<text x="145.7" y="115.4">MEC15</text>
<text x="188.9" y="115.4">MEC16</text>
<text x="218.2" y="117.4">11</text>
<text x="218.2" y="119.9">13</text>
<text x="219.4" y="114.9">9</text>
<text x="222.8" y="116.1">9</text>
<text x="222.8" y="118.7">11</text>
<text x="228.8" y="116.1">10</text>
<text x="228.8" y="118.7">12</text>
<text x="233.4" y="114.9">10</text>
<text x="233.4" y="117.4">12</text>
<text x="233.4" y="119.9">14</text>
<text x="261.3" y="117.4">11</text>
<text x="261.3" y="119.9">13</text>
<text x="262.6" y="114.9">9</text>
<text x="265.9" y="116.1">9</text>
<text x="265.9" y="118.7">11</text>
<text x="272" y="116.1">10</text>
<text x="272" y="118.7">12</text>
<text x="276.6" y="114.9">10</text>
<text x="276.6" y="117.4">12</text>
<text x="276.6" y="119.9">14</text>
<text x="132.5" y="124.5">M2.5x5_ROUND_HEAD_SCREW</text>
<text x="175.7" y="124.5">M2.5x5_ROUND_HEAD_SCREW</text>
<text x="218.2" y="122.5">15</text>
<text x="218.2" y="125">17</text>
<text x="222.8" y="121.2">13</text>
<text x="222.8" y="123.7">15</text>
<text x="228.8" y="121.2">14</text>
<text x="228.8" y="123.7">16</text>
<text x="233.4" y="122.5">16</text>
<text x="233.4" y="125">18</text>
<text x="261.3" y="122.5">15</text>
<text x="261.3" y="125">17</text>
<text x="265.9" y="121.2">13</text>
<text x="265.9" y="123.7">15</text>
<text x="272" y="121.2">14</text>
<text x="272" y="123.7">16</text>
<text x="276.6" y="122.5">16</text>
<text x="276.6" y="125">18</text>
<text x="145.7" y="131.9">MEC17</text>
<text x="218.2" y="127.6">19</text>
<text x="218.2" y="130.1">21</text>
<text x="222.8" y="126.3">17</text>
<text x="222.8" y="128.8">19</text>
<text x="222.8" y="131.4">21</text>
<text x="228.8" y="126.3">18</text>
<text x="228.8" y="128.8">20</text>
<text x="228.8" y="131.4">22</text>
<text x="233.4" y="127.6">20</text>
<text x="233.4" y="130.1">22</text>
<text x="261.3" y="127.6">19</text>
<text x="261.3" y="130.1">21</text>
<text x="265.9" y="126.3">17</text>
<text x="265.9" y="128.8">19</text>
<text x="265.9" y="131.4">21</text>
<text x="272" y="126.3">18</text>
<text x="272" y="128.8">20</text>
<text x="272" y="131.4">22</text>
<text x="276.6" y="127.6">20</text>
<text x="276.6" y="130.1">22</text>
<text x="88" y="133.1">MEC21</text>
<text x="109.6" y="133.1">MEC22</text>
<text x="188.9" y="133.2">MEC18</text>
<text x="218.2" y="132.6">23</text>
<text x="218.2" y="135.2">25</text>
<text x="218.2" y="137.7">27</text>
<text x="222.8" y="133.9">23</text>
<text x="222.8" y="136.4">25</text>
<text x="228.8" y="133.9">24</text>
<text x="228.8" y="136.4">26</text>
<text x="233.4" y="132.6">24</text>
<text x="233.4" y="135.2">26</text>
<text x="233.4" y="137.7">28</text>
<text x="261.3" y="132.6">23</text>
<text x="261.3" y="135.2">25</text>
<text x="261.3" y="137.7">27</text>
<text x="265.9" y="133.9">23</text>
<text x="265.9" y="136.4">25</text>
<text x="272" y="133.9">24</text>
<text x="272" y="136.4">26</text>
<text x="276.6" y="132.6">24</text>
<text x="276.6" y="135.2">26</text>
<text x="276.6" y="137.7">28</text>
<text x="132.5" y="141">M2.5x5_ROUND_HEAD_SCREW</text>
<text x="175.7" y="142.3">M2.5x5_ROUND_HEAD_SCREW</text>
<text x="218.2" y="140.3">29</text>
<text x="218.2" y="142.8">31</text>
<text x="222.8" y="139">27</text>
<text x="222.8" y="141.5">29</text>
<text x="228.8" y="139">28</text>
<text x="228.8" y="141.5">30</text>
<text x="233.4" y="140.3">30</text>
<text x="233.4" y="142.8">32</text>
<text x="261.3" y="140.3">29</text>
<text x="261.3" y="142.8">31</text>
<text x="265.9" y="139">27</text>
<text x="265.9" y="141.5">29</text>
<text x="272" y="139">28</text>
<text x="272" y="141.5">30</text>
<text x="276.6" y="140.3">30</text>
<text x="276.6" y="142.8">32</text>
<text x="82.5" y="144.6">INSERT_M2X3X3</text>
<text x="104.1" y="144.6">INSERT_M2X3X3</text>
<text x="218.2" y="145.3">33</text>
<text x="218.2" y="147.9">35</text>
<text x="222.8" y="144.1">31</text>
<text x="222.8" y="146.6">33</text>
<text x="222.8" y="149.1">35</text>
<text x="228.8" y="144.1">32</text>
<text x="228.8" y="146.6">34</text>
<text x="228.8" y="149.1">36</text>
<text x="233.4" y="145.3">34</text>
<text x="233.4" y="147.9">36</text>
<text x="261.3" y="145.3">33</text>
<text x="261.3" y="147.9">35</text>
<text x="265.9" y="144.1">31</text>
<text x="265.9" y="146.6">33</text>
<text x="265.9" y="149.1">35</text>
<text x="272" y="144.1">32</text>
<text x="272" y="146.6">34</text>
<text x="272" y="149.1">36</text>
<text x="276.6" y="145.3">34</text>
<text x="276.6" y="147.9">36</text>
<text x="218.2" y="150.4">37</text>
<text x="218.2" y="153">39</text>
<text x="222.8" y="151.7">37</text>
<text x="222.8" y="154.2">39</text>
<text x="228.8" y="151.7">38</text>
<text x="228.8" y="154.2">40</text>
<text x="233.4" y="150.4">38</text>
<text x="233.4" y="153">40</text>
<text x="261.3" y="150.4">37</text>
<text x="261.3" y="153">39</text>
<text x="265.9" y="151.7">37</text>
<text x="265.9" y="154.2">39</text>
<text x="272" y="151.7">38</text>
<text x="272" y="154.2">40</text>
<text x="276.6" y="150.4">38</text>
<text x="276.6" y="153">40</text>
<text x="23.9" y="159.3">MEC23</text>
<text x="64.5" y="159.3">MEC24</text>
<text x="219.5" y="158">TSW-120-07-G-D</text>
<text x="262.6" y="158">SSM-120-L-DV</text>
<text x="13.7" y="177.1">ClearRubberBumper_12.7MM</text>
<text x="54.4" y="177.1">ClearRubberBumper_12.7MM</text>
<text x="22.6" y="180.9">MEC25</text>
<text x="64.5" y="180.9">MEC26</text>
<text x="12.4" y="198.7">ClearRubberBumper_12.7MM</text>
<text x="54.4" y="198.7">ClearRubberBumper_12.7MM</text>
</g>
</svg>
